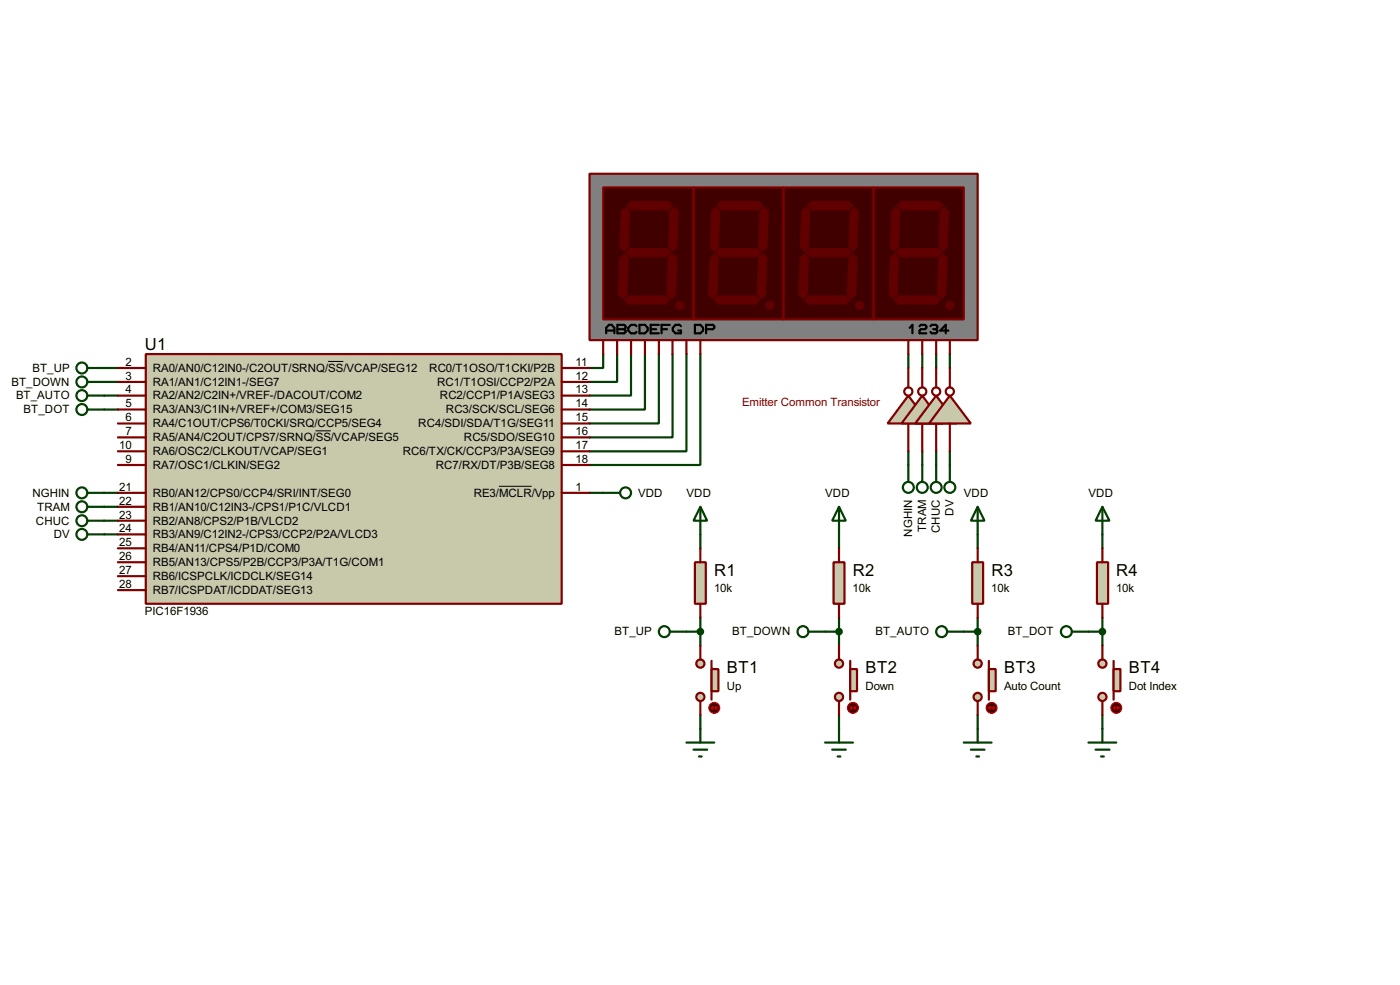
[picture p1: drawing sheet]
<svg xmlns="http://www.w3.org/2000/svg" width="256mm" height="180mm" viewBox="0 0 256 180" stroke-linecap="round" stroke-linejoin="round" font-family="sans-serif">
<g fill="none" stroke="#004000" stroke-width=".4">
<path d="M19.1 67.4h2.5M19.1 69.9h2.5M19.1 72.4h2.5M19.1 75h2.5M110.5 64.8v2.6h-2.5M113.1 64.8v5.1h-5.1M115.6 64.8v7.6h-7.6M118.2 64.8v10.2h-10.2M120.7 64.8v12.7h-12.7M123.2 64.8v15.3h-15.2M125.8 64.8v17.8h-17.8M128.3 64.8v20.3h-20.3"/>
<path d="M166.4 64.8v2.6M169 64.8v2.6M171.5 64.8v2.6M174 64.8v2.6M16.1 97.8h5.5M16.1 95.3h5.5M16.1 92.8h5.5M16.1 90.2h5.5M108 90.2h5.6M128.3 97.8v2.6M153.7 97.8v2.6M166.4 82.6v5.6"/>
<path d="M169 82.6v5.6M171.5 82.6v5.6M174 82.6v5.6M179.1 97.8v2.6M202 97.8v2.6M125.8 115.6h2.5M128.3 113.1v5.1M151.2 115.6h2.5M153.7 113.1v5.1M176.6 115.6h2.5M179.1 113.1v5.1M199.4 115.6h2.6"/>
<path d="M202 113.1v5.1M128.3 130.9v2.5M153.7 130.9v2.5M179.1 130.9v2.5M202 130.9v2.5"/>
<circle cx="15" cy="90.2" r="1"/>
<circle cx="15" cy="95.3" r="1"/>
<circle cx="15" cy="97.8" r="1"/>
<circle cx="15" cy="92.8" r="1"/>
<circle cx="114.6" cy="90.2" r="1"/>
<circle cx="166.4" cy="89.2" r="1"/>
<circle cx="168.9" cy="89.2" r="1"/>
<circle cx="171.5" cy="89.2" r="1"/>
<circle cx="174" cy="89.2" r="1"/>
</g>
<path d="M108 31.8h71.1v30.5h-71.1z" fill="#808080" stroke="#800000" stroke-width=".4"/>
<path d="M110.5 34.3h16.6v24.2h-16.6z" fill="#400000" stroke="#800000" stroke-width=".4"/>
<g fill="#600000" stroke="#600000" stroke-width=".18">
<path d="M115.6 36.9h6.9l.7 .7-.7 .8h-6.9l-.7-.8z" fill-rule="evenodd"/>
<path d="M122.7 38.7l.8-.8 .8 .8-.3 6.6-.8 .7-.7-.7z" fill-rule="evenodd"/>
<path d="M114.6 46.3l.8-.8h6.8l.8 .8-.8 .7h-6.8z" fill-rule="evenodd"/>
<path d="M113.8 38.7l.8-.8 .8 .8-.3 6.6-.7 .7-.8-.7z" fill-rule="evenodd"/>
<path d="M122.5 47.3l.7-.8 .8 .8-.2 6.6-.8 .8-.8-.8z" fill-rule="evenodd"/>
<path d="M114.4 54.9l.7-.7h6.9l.7 .7-.7 .8h-6.9z" fill-rule="evenodd"/>
<path d="M113.6 47.3l.8-.8 .7 .8-.2 6.6-.8 .8-.8-.8z" fill-rule="evenodd"/>
</g>
<path d="M127.1 34.3h16.5v24.2h-16.5z" fill="#400000" stroke="#800000" stroke-width=".4"/>
<g fill="#600000" stroke="#600000" stroke-width=".18">
<path d="M131.4 37.6l.7-.7h6.9l.8 .7-.8 .8h-6.9z" fill-rule="evenodd"/>
<path d="M139.2 38.7l.8-.8 .8 .8-.3 6.6-.7 .7-.8-.7z" fill-rule="evenodd"/>
<path d="M131.1 46.3l.8-.8h6.8l.8 .8-.8 .7h-6.8z" fill-rule="evenodd"/>
<path d="M130.4 38.7l.7-.8 .8 .8-.3 6.6-.7 .7-.8-.7z" fill-rule="evenodd"/>
<path d="M139 47.3l.8-.8 .7 .8-.2 6.6-.8 .8-.8-.8z" fill-rule="evenodd"/>
<path d="M130.9 54.9l.7-.7h6.9l.7 .7-.7 .8h-6.9z" fill-rule="evenodd"/>
<path d="M130.1 47.3l.8-.8 .7 .8-.2 6.6-.8 .8-.8-.8z" fill-rule="evenodd"/>
<circle cx="124.5" cy="55.9" r=".75"/>
<circle cx="141" cy="55.9" r=".75"/>
</g>
<path d="M143.6 34.3h16.5v24.2h-16.5z" fill="#400000" stroke="#800000" stroke-width=".4"/>
<g fill="#600000" stroke="#600000" stroke-width=".18">
<path d="M147.9 37.6l.7-.7h6.9l.8 .7-.8 .8h-6.9z" fill-rule="evenodd"/>
<path d="M155.8 38.7l.7-.8 .8 .8-.3 6.6-.7 .7-.8-.7z" fill-rule="evenodd"/>
<path d="M147.6 46.3l.8-.8h6.8l.8 .8-.8 .7h-6.8z" fill-rule="evenodd"/>
<path d="M147.6 37.9l.8 .8-.3 6.6-.7 .7-.8-.7 .3-6.6z" fill-rule="evenodd"/>
<path d="M155.5 47.3l.8-.8 .7 .8-.2 6.6-.8 .8-.8-.8z" fill-rule="evenodd"/>
<path d="M147.4 54.9l.7-.7h6.9l.8 .7-.8 .8h-6.9z" fill-rule="evenodd"/>
<path d="M147.4 46.5l.7 .8-.2 6.6-.8 .8-.7-.8 .2-6.6z" fill-rule="evenodd"/>
<circle cx="157.5" cy="55.9" r=".75"/>
</g>
<path d="M160.1 34.3h16.5v24.2h-16.5z" fill="#400000" stroke="#800000" stroke-width=".4"/>
<g fill="#600000" stroke="#600000" stroke-width=".18">
<path d="M164.4 37.6l.8-.7h6.8l.8 .7-.8 .8h-6.8z" fill-rule="evenodd"/>
<path d="M172.3 38.7l.7-.8 .8 .8-.3 6.6-.7 .7-.8-.7z" fill-rule="evenodd"/>
<path d="M164.1 46.3l.8-.8h6.9l.7 .8-.7 .7h-6.9z" fill-rule="evenodd"/>
<path d="M163.4 38.7l.7-.8 .8 .8-.3 6.6-.7 .7-.8-.7z" fill-rule="evenodd"/>
<path d="M172 47.3l.8-.8 .7 .8-.2 6.6-.8 .8-.7-.8z" fill-rule="evenodd"/>
<path d="M163.9 54.9l.7-.7h6.9l.8 .7-.8 .8h-6.9z" fill-rule="evenodd"/>
<path d="M163.1 47.3l.8-.8 .7 .8-.2 6.6-.8 .8-.7-.8z" fill-rule="evenodd"/>
<circle cx="174" cy="55.9" r=".75"/>
</g>
<g fill="none" stroke="#000" stroke-width=".4">
<path d="M113.1 59.5h1.3l.2 .2v.3l-.2 .3 .2 .2v.3l-.2 .2h-1.3zM116.6 59.7l-.2-.2h-.8l-.5 .5v.5l.5 .5h.8l.2-.2M117.2 59.5h1l.5 .5v.5l-.5 .5h-1zM120.7 59.5h-1.5v1.5h1.5M122.7 59.5h-1.5v1.5M124.8 59.7l-.3-.2h-.7l-.5 .5v.5l.5 .5h1v-.5h-.5M127.3 59.5h1l.5 .5v.5l-.5 .5h-1zM168.5 59.7l.2-.2h.8l.2 .2v.3l-.2 .3h-.8l-.2 .2v.5h1.2M170.5 59.7l.2-.2h.8l.2 .2v.3l-.2 .3M111.1 61v-1l.5-.5h.5l.5 .5v1M111.1 60.5h1.5M113.1 60.3h1.3"/>
<path d="M119.2 60.3h1M121.2 60.3h1M129.4 60.3h1.2l.3-.3v-.3l-.3-.2h-1.2v1.5M166.7 60l.5-.5v1.5M171 60.3h.5M171.5 60.3l.2 .2v.3l-.2 .2h-.8l-.2-.2M173.8 60.5h-1.5l1-1v1.5"/>
</g>
<path d="M110.5 62.3v2.5M113.1 62.3v2.5M115.6 62.3v2.5M118.2 62.3v2.5M120.7 62.3v2.5M123.2 62.3v2.5M125.8 62.3v2.5M128.3 62.3v2.5M166.4 62.3v2.5M169 62.3v2.5M171.5 62.3v2.5M174 62.3v2.5" fill="none" stroke="#800000" stroke-width=".4"/>
<path d="M166.4 72.4l3.8 5.1h-7.6z" fill="#c8c8aa" stroke="#800000" stroke-width=".4"/>
<g fill="none" stroke="#800000" stroke-width=".4">
<path d="M166.4 67.4v3.5M166.4 77.5v5.1"/>
<circle cx="166.4" cy="71.7" r=".75"/>
</g>
<path d="M169 72.4l3.8 5.1h-7.6z" fill="#c8c8aa" stroke="#800000" stroke-width=".4"/>
<g fill="none" stroke="#800000" stroke-width=".4">
<path d="M169 67.4v3.5M169 77.5v5.1"/>
<circle cx="168.9" cy="71.7" r=".75"/>
</g>
<path d="M171.5 72.4l3.8 5.1h-7.6z" fill="#c8c8aa" stroke="#800000" stroke-width=".4"/>
<g fill="none" stroke="#800000" stroke-width=".4">
<path d="M171.5 67.4v3.5M171.5 77.5v5.1"/>
<circle cx="171.5" cy="71.7" r=".75"/>
</g>
<path d="M174 72.4l3.9 5.1h-7.7z" fill="#c8c8aa" stroke="#800000" stroke-width=".4"/>
<g fill="none" stroke="#800000" stroke-width=".4">
<path d="M174 67.4v3.5M174 77.5v5.1"/>
<circle cx="174" cy="71.7" r=".75"/>
</g>
<g fill="#c8c8aa" stroke="#800000" stroke-width=".4">
<circle cx="128.3" cy="127.6" r=".75"/>
<circle cx="128.3" cy="121.5" r=".75"/>
</g>
<path d="M130.4 121v7.1" fill="none" stroke="#800000" stroke-width=".4"/>
<path d="M130.4 122.5h1.2v4h-1.2z" fill="#c8c8aa" stroke="#800000" stroke-width=".4"/>
<path d="M128.3 118.2v2.5M128.3 128.3v2.6" fill="none" stroke="#800000" stroke-width=".4"/>
<circle cx="130.8" cy="129.6" r="1" fill="#400000" stroke="#f00" stroke-width=".2"/>
<path d="M130.4 129.6h1M130.4 129.6l.2 .2M130.6 129.3l-.2 .3M131.1 129.3l.3 .3M131.4 129.6l-.3 .2" fill="none" stroke="#f00" stroke-width=".2"/>
<path d="M127.3 102.9h2v7.6h-2z" fill="#c8c8aa" stroke="#800000" stroke-width=".4"/>
<path d="M128.3 100.4v2.5M128.3 110.5v2.6" fill="none" stroke="#800000" stroke-width=".4"/>
<g fill="none" stroke="#004000" stroke-width=".4">
<path d="M128.3 92.8l1.3 2.5h-2.5zM128.3 92.8v5M122.7 115.6h3.1M125.8 135.9h5.1M127.1 137.2h2.5M128.1 138.5h.5M128.3 133.4v2.5"/>
<circle cx="121.7" cy="115.6" r="1"/>
</g>
<circle cx="128.3" cy="115.6" r=".5" fill="#004000" stroke="#004000" stroke-width=".4"/>
<g fill="#c8c8aa" stroke="#800000" stroke-width=".4">
<circle cx="153.7" cy="127.6" r=".75"/>
<circle cx="153.7" cy="121.5" r=".75"/>
</g>
<path d="M155.8 121v7.1" fill="none" stroke="#800000" stroke-width=".4"/>
<path d="M155.8 122.5h1.2v4h-1.2z" fill="#c8c8aa" stroke="#800000" stroke-width=".4"/>
<path d="M153.7 118.2v2.5M153.7 128.3v2.6" fill="none" stroke="#800000" stroke-width=".4"/>
<circle cx="156.2" cy="129.6" r="1" fill="#400000" stroke="#f00" stroke-width=".2"/>
<path d="M155.8 129.6h1M155.8 129.6l.2 .2M156 129.3l-.2 .3M156.5 129.3l.3 .3M156.8 129.6l-.3 .2" fill="none" stroke="#f00" stroke-width=".2"/>
<path d="M152.7 102.9h2v7.6h-2z" fill="#c8c8aa" stroke="#800000" stroke-width=".4"/>
<path d="M153.7 100.4v2.5M153.7 110.5v2.6" fill="none" stroke="#800000" stroke-width=".4"/>
<g fill="none" stroke="#004000" stroke-width=".4">
<path d="M16.1 67.4h3M16.1 69.9h3M153.7 92.8l1.3 2.5h-2.5zM153.7 92.8v5M148.1 115.6h3.1M151.2 135.9h5.1M152.5 137.2h2.5M153.5 138.5h.5M153.7 133.4v2.5"/>
<circle cx="15" cy="69.9" r="1"/>
<circle cx="15" cy="67.4" r="1"/>
<circle cx="147.1" cy="115.6" r="1"/>
</g>
<circle cx="153.7" cy="115.6" r=".5" fill="#004000" stroke="#004000" stroke-width=".4"/>
<path d="M26.7 64.8h76.2v45.7h-76.2z" fill="#c8c8aa" stroke="#800000" stroke-width=".4"/>
<g fill="none" stroke="#800000" stroke-width=".4">
<path d="M21.6 67.4h5.1M21.6 69.9h5.1M21.6 72.4h5.1M21.6 75h5.1M21.6 77.5h5.1M102.9 67.4h5.1M102.9 69.9h5.1M102.9 72.4h5.1M102.9 75h5.1M102.9 77.5h5.1M21.6 80.1h5.1M21.6 85.1h5.1"/>
<path d="M21.6 82.6h5.1M21.6 97.8h5.1M21.6 95.3h5.1M21.6 92.8h5.1M21.6 90.2h5.1M102.9 80.1h5.1M102.9 85.1h5.1M102.9 82.6h5.1M102.9 90.2h5.1M21.6 108h5.1M21.6 105.5h5.1M21.6 102.9h5.1"/>
<path d="M21.6 100.4h5.1"/>
</g>
<path d="M57.8 78.9h2.8M60.1 66.2h2.8M91.4 89h6" fill="none" stroke="#000" stroke-width=".18"/>
<g fill="#c8c8aa" stroke="#800000" stroke-width=".4">
<circle cx="179.1" cy="127.6" r=".75"/>
<circle cx="179.1" cy="121.5" r=".75"/>
</g>
<path d="M181.2 121v7.1" fill="none" stroke="#800000" stroke-width=".4"/>
<path d="M181.2 122.5h1.2v4h-1.2z" fill="#c8c8aa" stroke="#800000" stroke-width=".4"/>
<path d="M179.1 118.2v2.5M179.1 128.3v2.6" fill="none" stroke="#800000" stroke-width=".4"/>
<circle cx="181.6" cy="129.6" r="1" fill="#400000" stroke="#f00" stroke-width=".2"/>
<path d="M181.2 129.6h1M181.2 129.6l.2 .2M181.4 129.3l-.2 .3M181.9 129.3l.3 .3M182.2 129.6l-.3 .2" fill="none" stroke="#f00" stroke-width=".2"/>
<path d="M178.1 102.9h2v7.6h-2z" fill="#c8c8aa" stroke="#800000" stroke-width=".4"/>
<path d="M179.1 100.4v2.5M179.1 110.5v2.6" fill="none" stroke="#800000" stroke-width=".4"/>
<g fill="none" stroke="#004000" stroke-width=".4">
<path d="M16.1 72.4h3M16.1 75h3M179.1 92.8l1.3 2.5h-2.5zM179.1 92.8v5M173.5 115.6h3.1M176.6 135.9h5.1M177.9 137.2h2.5M178.9 138.5h.5M179.1 133.4v2.5"/>
<circle cx="15" cy="75" r="1"/>
<circle cx="15" cy="72.4" r="1"/>
<circle cx="172.5" cy="115.6" r="1"/>
</g>
<circle cx="179.1" cy="115.6" r=".5" fill="#004000" stroke="#004000" stroke-width=".4"/>
<g fill="#c8c8aa" stroke="#800000" stroke-width=".4">
<circle cx="201.9" cy="127.6" r=".75"/>
<circle cx="201.9" cy="121.5" r=".75"/>
</g>
<path d="M204 121v7.1" fill="none" stroke="#800000" stroke-width=".4"/>
<path d="M204 122.5h1.3v4h-1.3z" fill="#c8c8aa" stroke="#800000" stroke-width=".4"/>
<path d="M202 118.2v2.5M202 128.3v2.6" fill="none" stroke="#800000" stroke-width=".4"/>
<circle cx="204.5" cy="129.6" r="1" fill="#400000" stroke="#f00" stroke-width=".2"/>
<path d="M204 129.6h1M204 129.6l.3 .2M204.3 129.3l-.3 .3M204.8 129.3l.2 .3M205 129.6l-.2 .2" fill="none" stroke="#f00" stroke-width=".2"/>
<path d="M201 102.9h2v7.6h-2z" fill="#c8c8aa" stroke="#800000" stroke-width=".4"/>
<path d="M202 100.4v2.5M202 110.5v2.6" fill="none" stroke="#800000" stroke-width=".4"/>
<g fill="none" stroke="#004000" stroke-width=".4">
<path d="M202 92.8l1.3 2.5h-2.6zM202 92.8v5M196.4 115.6h3M199.4 135.9h5.1M200.7 137.2h2.6M201.7 138.5h.5M202 133.4v2.5"/>
<circle cx="195.3" cy="115.6" r="1"/>
</g>
<circle cx="201.9" cy="115.6" r=".5" fill="#004000" stroke="#004000" stroke-width=".4"/>
<g font-size="3.4">
<text x="26.6" y="64">U1</text>
<text x="130.9" y="105.5">R1</text>
<text x="156.3" y="105.5">R2</text>
<text x="181.7" y="105.5">R3</text>
<text x="204.5" y="105.5">R4</text>
<text x="133.2" y="123.3">BT1</text>
<text x="158.6" y="123.3">BT2</text>
<text x="184" y="123.3">BT3</text>
<text x="206.8" y="123.3">BT4</text>
</g>
<g font-size="2.4">
<text x="2.1" y="70.6">BT_DOWN</text>
<text x="5.9" y="68.1">BT_UP</text>
<text x="23" y="67">2</text>
<text x="23" y="69.5">3</text>
<text x="23" y="72">4</text>
<text x="28" y="68.1">RA0/AN0/C12IN0-/C2OUT/SRNQ/SS/VCAP/SEG12</text>
<text x="28" y="70.6">RA1/AN1/C12IN1-/SEG7</text>
<text x="78.6" y="68.1">RC0/T1OSO/T1CKI/P2B</text>
<text x="80.1" y="70.6">RC1/T1OSI/CCP2/P2A</text>
<text x="105.5" y="69.5">12</text>
<text x="105.5" y="72">13</text>
<text x="105.5" y="67">11</text>
<text x="2.9" y="73.1">BT_AUTO</text>
<text x="4.3" y="75.7">BT_DOT</text>
<text x="23" y="74.6">5</text>
<text x="23" y="77.1">6</text>
<text x="28" y="73.1">RA2/AN2/C2IN+/VREF-/DACOUT/COM2</text>
<text x="28" y="75.7">RA3/AN3/C1IN+/VREF+/COM3/SEG15</text>
<text x="80.6" y="73.1">RC2/CCP1/P1A/SEG3</text>
<text x="81.7" y="75.7">RC3/SCK/SCL/SEG6</text>
<text x="105.5" y="74.6">14</text>
<text x="105.5" y="77.1">15</text>
<text x="21.9" y="82.2">10</text>
<text x="23" y="79.7">7</text>
<text x="28" y="80.8">RA5/AN4/C2OUT/CPS7/SRNQ/SS/VCAP/SEG5</text>
<text x="28" y="83.3">RA6/OSC2/CLKOUT/VCAP/SEG1</text>
<text x="28" y="78.2">RA4/C1OUT/CPS6/T0CKI/SRQ/CCP5/SEG4</text>
<text x="73.8" y="83.3">RC6/TX/CK/CCP3/P3A/SEG9</text>
<text x="76.6" y="78.2">RC4/SDI/SDA/T1G/SEG11</text>
<text x="85" y="80.8">RC5/SDO/SEG10</text>
<text x="105.5" y="82.2">17</text>
<text x="105.5" y="79.7">16</text>
<text x="21.9" y="89.8">21</text>
<text x="23" y="84.7">9</text>
<text x="28" y="85.8">RA7/OSC1/CLKIN/SEG2</text>
<text x="79.8" y="85.8">RC7/RX/DT/P3B/SEG8</text>
<text x="105.5" y="84.7">18</text>
<text x="105.5" y="89.8">1</text>
<text x="5.9" y="90.9">NGHIN</text>
<text x="6.8" y="93.5">TRAM</text>
<text x="21.9" y="94.9">23</text>
<text x="21.9" y="92.4">22</text>
<text x="28" y="93.5">RB1/AN10/C12IN3-/CPS1/P1C/VLCD1</text>
<text x="28" y="90.9">RB0/AN12/CPS0/CCP4/SRI/INT/SEG0</text>
<text x="86.8" y="90.9">RE3/MCLR/Vpp</text>
<text x="116.9" y="90.9">VDD</text>
<text x="125.8" y="90.9">VDD</text>
<text x="151.2" y="90.9">VDD</text>
<text x="174.7" y="94.4" transform="rotate(-90 174.7 94.4)">DV</text>
<text x="176.6" y="90.9">VDD</text>
<text x="199.4" y="90.9">VDD</text>
<text x="6.6" y="96">CHUC</text>
<text x="9.8" y="98.5">DV</text>
<text x="21.9" y="100">25</text>
<text x="21.9" y="97.4">24</text>
<text x="28" y="101.1">RB4/AN11/CPS4/P1D/COM0</text>
<text x="28" y="98.5">RB3/AN9/C12IN2-/CPS3/CCP2/P2A/VLCD3</text>
<text x="28" y="96">RB2/AN8/CPS2/P1B/VLCD2</text>
<text x="167.1" y="98.3" transform="rotate(-90 167.1 98.3)">NGHIN</text>
<text x="169.7" y="97.4" transform="rotate(-90 169.7 97.4)">TRAM</text>
<text x="172.2" y="97.6" transform="rotate(-90 172.2 97.6)">CHUC</text>
<text x="21.9" y="107.6">28</text>
<text x="21.9" y="105.1">27</text>
<text x="21.9" y="102.5">26</text>
<text x="28" y="106.2">RB6/ICSPCLK/ICDCLK/SEG14</text>
<text x="28" y="103.6">RB5/AN13/CPS5/P2B/CCP3/P3A/T1G/COM1</text>
<text x="26.5" y="112.6">PIC16F1936</text>
<text x="28" y="108.7">RB7/ICSPDAT/ICDDAT/SEG13</text>
<text x="130.8" y="108.4">10k</text>
<text x="156.2" y="108.4">10k</text>
<text x="181.6" y="108.4">10k</text>
<text x="204.5" y="108.4">10k</text>
<text x="112.6" y="116.3">BT_UP</text>
<text x="134.1" y="116.3">BT_DOWN</text>
<text x="160.4" y="116.3">BT_AUTO</text>
<text x="184.6" y="116.3">BT_DOT</text>
<text x="133.1" y="126.2">Up</text>
<text x="158.5" y="126.2">Down</text>
<text x="183.9" y="126.2">Auto Count</text>
<text x="206.8" y="126.2">Dot Index</text>
</g>
<text font-size="2.4" fill="#800000" x="135.9" y="74.3">Emitter Common Transistor</text>
</svg>
